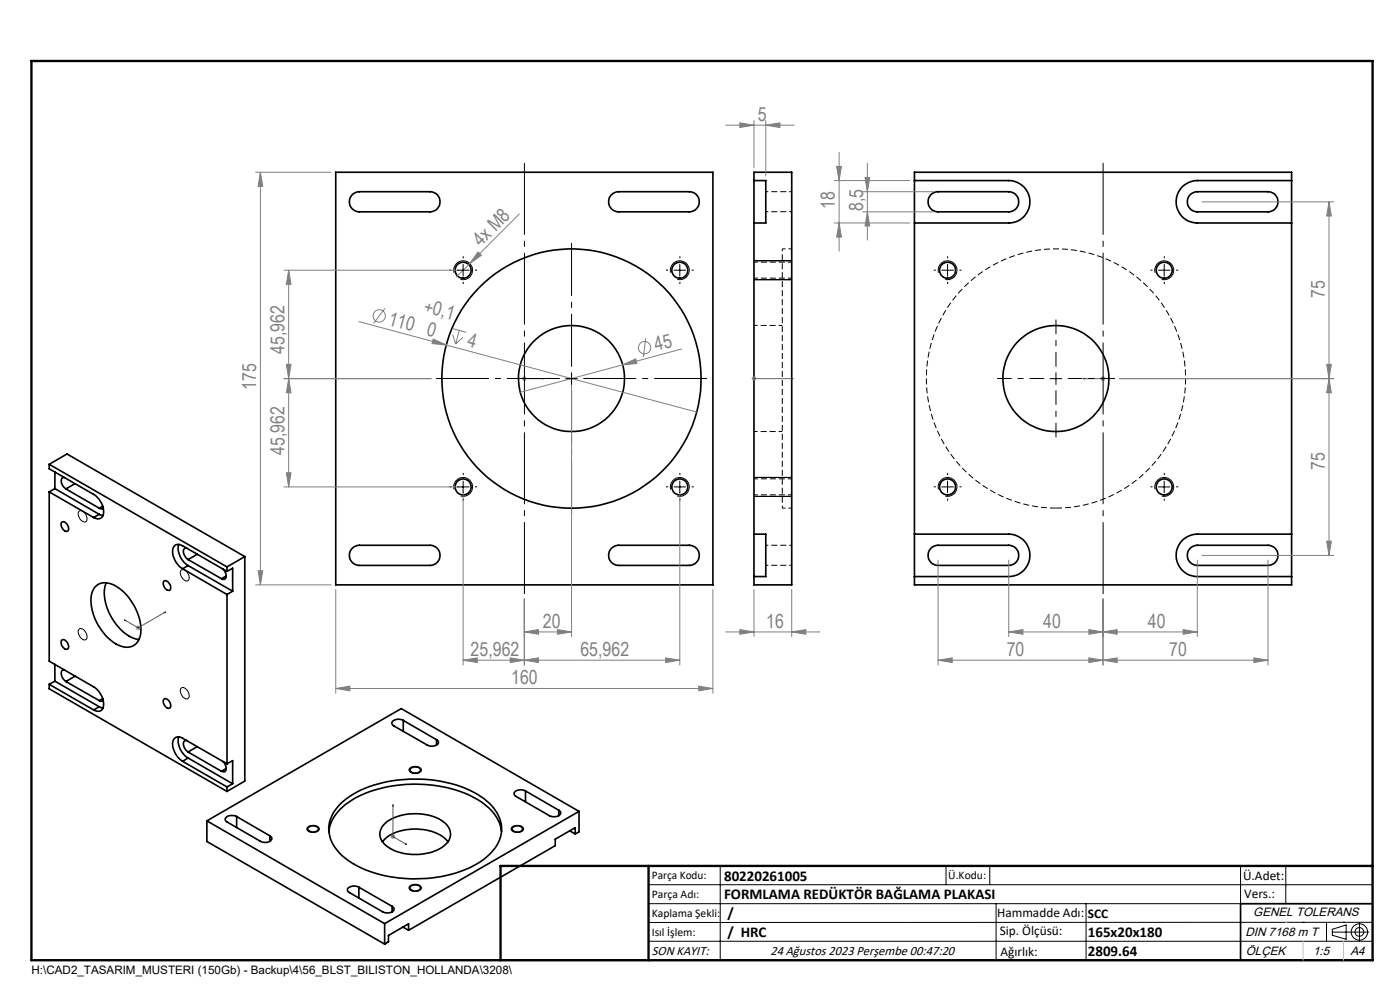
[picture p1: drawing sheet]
<svg xmlns="http://www.w3.org/2000/svg" width="297mm" height="210mm" viewBox="0 0 297 210" stroke-linecap="round" stroke-linejoin="round" font-family="sans-serif">
<g fill="none" stroke="#000" stroke-width=".35">
<path d="M71.2 36.5h80v87.6h-80zM159.9 38.3v9M159.9 38.3v-1.8h8.1v87.6h-8.1v-1.8M159.9 38.3h2.6v9h-2.6M194 38.3h20a4.5 4.5 0 0 1 4.5 4.5 4.5 4.5 0 0 1-4.5 4.5h-20M194 36.5h80v87.6h-80zM274 38.3h-20a4.5 4.5 0 0 0-4.5 4.5 4.5 4.5 0 0 0 4.5 4.5h20M74.7 41.3l.7-.5 .8-.1h15a2.13 2.13 0 0 1 2.1 2.1 2.13 2.13 0 0 1-2.1 2.1h-15a2.13 2.13 0 0 1-1.9-1.3 2.13 2.13 0 0 1 .4-2.3zM129.7 41.3l.7-.5 .8-.1h15a2.13 2.13 0 0 1 2.1 2.1 2.13 2.13 0 0 1-2.1 2.1h-15a2.13 2.13 0 0 1-1.9-1.3 2.13 2.13 0 0 1 .4-2.3zM159.9 47.3v66M197.5 41.3l.7-.5 .8-.1h15a2.13 2.13 0 0 1 2.1 2.1 2.13 2.13 0 0 1-2.1 2.1h-15a2.13 2.13 0 0 1-2-1.3 2.13 2.13 0 0 1 .5-2.3zM252.5 41.3l.7-.5 .8-.1h15a2.13 2.13 0 0 1 2.1 2.1 2.13 2.13 0 0 1-2.1 2.1h-15a2.13 2.13 0 0 1-2-1.3 2.13 2.13 0 0 1 .5-2.3z"/>
<path d="M10.4 98.5v.9l9.5 5.5a4.1 4.1 0 0 1 1.9 4.6 1.29 1.29 0 0 1-1.9 .3M10.4 98.5l37.8 21.8M10.4 98.5l3.8-2.2 37.7 21.8M10.4 104.3v36l9.5 5.4a4.1 4.1 0 0 1 1.9 4.7 1.32 1.32 0 0 1-1.9 .2M10.4 104.3l9.5 5.5M11.6 103.6l9.5 5.5M11.6 100.1v3.5M11.6 103.6l-1.2 .7M13 110.9a.95 .95 0 0 1 1.5 .8 .63 .63 0 0 1-.2 1 .63 .63 0 0 1-.9-.4l-.4-.6zM13.7 101.3a.74 .74 0 0 0-.7 .4 .74 .74 0 0 0 .1 .8l.3 .7 .6 .5M14 103.7l7.1 4.1M15.9 102.6l-1.9 1.1"/>
<path d="M21.1 109.1l.7 .3M21.1 109.1l-1.2 .7M21.8 107.4l-.7 .4M21.9 107.8l-.3 .1-.5-.1M38 115.5a4.2 4.2 0 0 0 1.9 4.5M39.6 116.2a.83 .83 0 0 0-.7 .6 .83 .83 0 0 0 .2 .9l.4 .7 .4 .3M39.9 120l9.5 5.4M39.9 118.7l7.1 4.1M39.9 120l-1.2 .6M41.8 117.6l-1.9 1.1M51.9 118.1l-3.7 2.2M51.9 118.1v47.6l-3.7 2.2"/>
<path d="M74.7 116.3l.7-.5 .8-.1h15a2.13 2.13 0 0 1 2.1 2.1 2.13 2.13 0 0 1-2.1 2.1h-15a2.13 2.13 0 0 1-1.9-1.3 2.13 2.13 0 0 1 .4-2.3zM129.7 116.3l.7-.5 .8-.1h15a2.13 2.13 0 0 1 2.1 2.1 2.13 2.13 0 0 1-2.1 2.1h-15a2.13 2.13 0 0 1-1.9-1.3 2.13 2.13 0 0 1 .4-2.3zM159.9 113.3v9M159.9 113.3h2.6v9h-2.6M194 113.3h20a4.5 4.5 0 0 1 4.5 4.5 4.5 4.5 0 0 1-4.5 4.5h-20M197.5 116.3l.7-.5 .8-.1h15a2.13 2.13 0 0 1 2.1 2.1 2.13 2.13 0 0 1-2.1 2.1h-15a2.13 2.13 0 0 1-2-1.3 2.13 2.13 0 0 1 .5-2.3zM252.5 116.3l.7-.5 .8-.1h15a2.13 2.13 0 0 1 2.1 2.1 2.13 2.13 0 0 1-2.1 2.1h-15a2.13 2.13 0 0 1-2-1.3 2.13 2.13 0 0 1 .5-2.3zM274 113.3h-20a4.5 4.5 0 0 0-4.5 4.5 4.5 4.5 0 0 0 4.5 4.5h20M13 135.9a.95 .95 0 0 1 1.5 .8 .63 .63 0 0 1-.2 1 .63 .63 0 0 1-.9-.3l-.4-.7zM20.1 124.5a3.5 3.5 0 0 1 4.7 0 11.4 11.4 0 0 1 5 10.1 3 3 0 0 1-4.8 2.2 11.1 11.1 0 0 1-5.6-10.8zM22.5 123.6a8.9 8.9 0 0 0 1.6 8 8.3 8.3 0 0 0 5.4 4.1M34.8 123.3a1.33 1.33 0 0 1 1.4 1.7 .95 .95 0 0 1-1.5-.8l-.1-.5z"/>
<path d="M38.7 120.6a4.1 4.1 0 0 1-1.8-4.6 1.29 1.29 0 0 1 1.8-.2l9.5 5.4M38.7 120.6l9.5 5.5M47.3 120.7a1.39 1.39 0 0 1 .3 2.2l-.6-.1M48 122.2l-1 .6M48.2 120.3v.9M48.2 126.1v35.9M48.2 121.2l1.2-.7v4.9M49.4 125.4l-1.2 .7M10.4 145.2l9.5 5.4M10.4 145.2v.9l37.8 21.8M11.6 140.9v3.6M11.6 144.5l9.5 5.4"/>
<path d="M11.6 144.5l-1.2 .7M13.7 142.1a.74 .74 0 0 0-.7 .4 .74 .74 0 0 0 .1 .8l.3 .7 .6 .6M14 144.6l7.1 4M15.9 143.4l-1.9 1.2M21.1 149.9l.7 .3M21.1 149.9l-1.2 .7M21.8 148.2l-.7 .4M21.9 148.6l-.3 .2-.5-.2M34.8 148.3a1.29 1.29 0 0 1 1.4 1.7 .95 .95 0 0 1-1.5-.8l-.1-.4zM38 156.3a4.2 4.2 0 0 0 1.9 4.5M39.6 157.1a.71 .71 0 0 0-.7 .4 .71 .71 0 0 0 .1 .7l.2 .6 .7 .7M39.9 159.5l7.1 4.1"/>
<path d="M41.8 158.4l-1.9 1.1M85.5 152.8a1.72 1.72 0 0 0-2.4 .6l.4 .6 7.1 4a1.69 1.69 0 0 0 2.4-.5l-.4-.6M85.5 152.8l7.1 4.1M85.5 152.8v2.3M92.6 156.9v1.1M38.7 161.5a4.4 4.4 0 0 1-2-4.5 1.28 1.28 0 0 1 2-.4l9.5 5.4M38.7 161.5l9.5 5.4M39.9 160.8l9.5 5.5M39.9 160.8l-1.2 .7M43.9 174.1l37.7 21.8M43.9 174.1v4.4l37.7 21.8M47.3 161.5a1.39 1.39 0 0 1 .3 2.2l-.6-.1"/>
<path d="M48 163l-1 .6M48.2 166.9v1M48.2 162l1.2-.6v4.9M49.4 166.3l-1.2 .6M50.2 173.2a1.69 1.69 0 0 0-2.4 .6l.2 .5 7.2 4.2a1.69 1.69 0 0 0 2.5-.6l-.4-.6M50.2 173.2l7.1 4.1M50.2 173.2v2.3M57.3 177.3v1.2M65.4 175.5a1.33 1.33 0 0 1 2.2 .4 1.41 1.41 0 0 1-2.3 0zM69.8 176.4a9 9 0 0 1 4.8-6.7 28.3 28.3 0 0 1 26.8-.1 9.4 9.4 0 0 1 5 6.8M72.2 170.5a22.7 22.7 0 0 1 15.7-5.2 23.8 23.8 0 0 1 15.4 4.6 7.1 7.1 0 0 1 2.4 8.9 14 14 0 0 1-8.4 6.2 29.2 29.2 0 0 1-22.2-1.7 9.5 9.5 0 0 1-5.4-7.2 7.7 7.7 0 0 1 2.5-5.6zM81.1 178.6a8.4 8.4 0 0 1 6.7-2.7 8.9 8.9 0 0 1 7.2 2.7"/>
<path d="M81.5 174.8a10.5 10.5 0 0 1 9.5-1.9 5.8 5.8 0 0 1 4.5 3.4 3.2 3.2 0 0 1-1.8 3.5 11.3 11.3 0 0 1-11.7-.4 2.89 2.89 0 0 1-.5-4.6zM87.1 163a1.52 1.52 0 0 1 2.1 .3 1.29 1.29 0 0 1-2.2 .2v-.2zM108.8 175.5a1.29 1.29 0 0 1 2.1 .4 1.31 1.31 0 0 1-2.3-.1zM111.5 167.8a1.72 1.72 0 0 0-2.5 .5l.5 .6 7.1 4.1a1.66 1.66 0 0 0 2.4-.6l-.5-.5M111.5 167.8l7 4.1M111.5 167.8v2.3M118.5 171.9v1.1M120.9 176.2l1.1 .7M122 176.9v-1.3l-4.2 2.4v1.4l-31.1 17.9M122.8 172.1l-41.2 23.8M122.8 172.1v4.4l-.8 .4M122.8 172.1l-37.7-21.8-41.2 23.8"/>
<path d="M76.1 188.2a1.72 1.72 0 0 0-2.4 .6l.2 .4 7.3 4.2a1.72 1.72 0 0 0 2.4-.5l-.4-.6M76.1 188.2l7.1 4.1M76.1 188.2v2.3M81.6 195.9v4.4M83.2 192.3v1.1M85.5 196.7l1.2 .6M86.7 197.3v-1.3l-4.3 2.4v1.4l-.8 .5M87.1 188a1.52 1.52 0 0 1 2.1 .3 1.23 1.23 0 0 1-1.1 .7 1.23 1.23 0 0 1-1.1-.7zM291.2 191.7h-28v12M106.2 203.7h185"/>
<circle cx="98.3" cy="57.3" r="1.71"/>
<circle cx="144.2" cy="57.3" r="1.7"/>
<circle cx="201" cy="57.3" r="1.7"/>
<circle cx="247" cy="57.3" r="1.7"/>
<circle cx="121.2" cy="80.3" r="27.5"/>
<circle cx="121.2" cy="80.3" r="11.2"/>
<circle cx="224" cy="80.3" r="11.2"/>
<circle cx="98.3" cy="103.3" r="1.71"/>
<circle cx="144.2" cy="103.3" r="1.7"/>
<circle cx="201" cy="103.3" r="1.7"/>
<circle cx="247" cy="103.3" r="1.7"/>
</g>
<path d="M168 44.9h-5.5M168 40.7h-5.5M168 115.7h-5.5M168 119.9h-5.5" fill="none" stroke="#000" stroke-width=".21" stroke-dasharray="1.3 .6" stroke-dashoffset=".7" stroke-linecap="butt"/>
<path d="M166 52.8v55" fill="none" stroke="#000" stroke-width=".21" stroke-dasharray="1.3 .6" stroke-dashoffset=".8" stroke-linecap="butt"/>
<path d="M168 52.8h-2M166 107.8h2" fill="none" stroke="#000" stroke-width=".21" stroke-dasharray="1.3 .6" stroke-dashoffset=".6" stroke-linecap="butt"/>
<path d="M160 59h8M168 55.6h-8M160 105h8M168 101.6h-8" fill="none" stroke="#000" stroke-width=".21" stroke-dasharray="1.3 .6" stroke-dashoffset=".4" stroke-linecap="butt"/>
<path d="M166 69h-6M160 91.5h6" fill="none" stroke="#000" stroke-width=".21" stroke-dasharray="1.3 .6" stroke-dashoffset=".5" stroke-linecap="butt"/>
<path d="M224 107.8a27.5 27.5 0 0 1-24-40.8 27.5 27.5 0 0 1 47.3-1.3 27.5 27.5 0 0 1-21.8 42l-1.5 .1" fill="none" stroke="#000" stroke-width=".21" stroke-dasharray="1.3 .6" stroke-linecap="butt"/>
<g fill="none" stroke="#808080" stroke-width=".21">
<path d="M54.2 36.5h16M55.2 36.5v87.6M55.2 36.5l.5 3h-.9zM154 26.6h14.5M157 26.1l2.9 .5-2.9 .4zM159.9 25.6v10M162.5 26.6l3-.5v.9zM162.5 25.6v11.7M177 38.3h16M177.5 35.3h1l-.5 3zM178 32.3v21M183.5 37.7h1l-.5 3z"/>
<path d="M184 34.7v16.2M60.2 57.3h37.1M61.2 57.3v46M61.2 57.3l.5 3h-1zM101.4 53.4l.7 .7-2.4 1.8zM110.2 45.4l-13.4 13.3M177 47.3h16M178 47.3l.5 3h-1zM183 44.9h15M183 40.7h15M184 44.9l.5 3h-1zM255 42.8h28"/>
<path d="M281.9 42.8l.5 3h-1zM281.9 42.8v75M60.7 77.3h1l-.5 3zM76.1 68.2l18.6 5M81.7 65.4l-2.5 3.2M91.9 71.9l2.8 1.3-3-.3zM94.7 73.2l53.1 14.2M96 69.7l2.9 .8M96 71l.7 2M97.4 70.1l-.7 2.9M98.2 71.5l-1.5 1.5M110.9 80l.7 .7"/>
<path d="M111.2 79.8v1M111.6 80l-.7 .7M132.1 77.4l2.8-1.3 .2 1zM137 71.7l-.5 4M144.6 74l-34.2 9.2M159.6 80l.7 .7M159.9 79.8v1M160.3 80l-.7 .7M233.6 80l.8 .7M234 79.8v1M234.4 80l-.8 .7M281.4 77.3h1l-.5 3z"/>
<path d="M60.2 80.3h31.3M61.2 80.3l.5 3h-1zM110.7 80.3h1M121.2 81.3v53.7M159.5 80.3h.9M233.5 80.3h1M237.5 80.3h45.5M281.9 80.3l.5 3h-1zM60.2 103.3h37.1M60.7 100.3h1l-.5 3zM98.2 104.3v36.8M144.2 104.3v36.8"/>
<path d="M199 118.8v22.3M214 118.8v16.2M254 118.8v16.2M255 117.8h28M269 118.8v22.3M281.4 114.8h1l-.5 3zM28.8 133.2h1M29 132.8l.7 .7M29.3 132.7v1M29.7 132.8l-.7 .7M54.2 124.1h16M54.8 121.1h.9l-.5 3z"/>
<path d="M71.2 125.1v22M108.2 139.6l3 .4-3 .5zM111.2 134l3-.4v.9zM111.2 127.1v14M111.2 134h10M118.3 133.6l2.9 .4-2.9 .5zM141.2 139.6l3 .4-3 .5zM151.2 125.1v22M154 134h20M157 133.6l2.9 .4-2.9 .5zM159.9 125.1v9.9M168 134l3-.4v.9z"/>
<path d="M168 125.1v9.9M214 134l3-.4v.9zM214 134h40M231 133.6l3 .4-3 .5zM231 139.6l3 .4-3 .5zM234 134l3-.4v.9zM234 127.1v14M251 133.6l3 .4-3 .5zM266 139.6l3 .4-3 .5zM71.2 146l3-.5v1zM71.2 146h80M98.2 140l3-.4v.9z"/>
<path d="M98.2 140h46M111.2 140l3-.4v.9zM148.2 145.5l3 .5-3 .5zM199 140l3-.4v.9zM199 140h70M234 140l3-.4v.9zM82.9 177.5h1M83 177.1l.7 .7M83.4 177v1M83.7 177.1l-.7 .7"/>
<circle cx="80.4" cy="67" r="1.31"/>
<circle cx="136.7" cy="73.7" r="1.31"/>
</g>
<g fill="none" stroke="#000" stroke-width=".21">
<path d="M96.3 57.8a2 2 0 0 1 1.8-2.5 2 2 0 0 1 2.1 2.2 2 2 0 0 1-2.5 1.8M97 57.3h2.5M98.2 56.1v2.5M142.3 57.8a2 2 0 0 1 1.7-2.5 2 2 0 0 1 2.2 2.2 2 2 0 0 1-2.5 1.8M143 57.3h2.5M144.2 56.1v2.5M159.9 59.3h8.1M159.9 55.3h8.1M199.1 57.8a2 2 0 0 1 1.7-2.5 2 2 0 0 1 2.2 2.2 2 2 0 0 1-2.5 1.8M199.8 57.3h2.5M201 56.1v2.5M245 57.8a2 2 0 0 1 1.8-2.5 2 2 0 0 1 2.2 2.2 2 2 0 0 1-2.5 1.8"/>
<path d="M245.7 57.3h2.5M247 56.1v2.5M121.2 79v2.6M224 79v2.6M120 80.3h2.5M222.7 80.3h2.5M16.7 108.6v-.1a.9 .9 0 0 1 1.4 .5 1.07 1.07 0 0 1-.1 1.7 1.81 1.81 0 0 1-1.3-2.1zM96.3 103.8a2 2 0 0 1 1.8-2.5 2 2 0 0 1 2.1 2.2 2 2 0 0 1-2.5 1.7M97 103.3h2.5M98.2 102.1v2.4M142.3 103.8a2 2 0 0 1 1.7-2.5 2 2 0 0 1 2.2 2.2 2 2 0 0 1-2.5 1.7M143 103.3h2.5"/>
<path d="M144.2 102.1v2.4M159.9 105.3h8.1M159.9 101.3h8.1M199.1 103.8a2 2 0 0 1 1.7-2.5 2 2 0 0 1 2.2 2.1 2 2 0 0 1-2.5 1.8M199.8 103.3h2.5M201 102.1v2.4M245 103.8a2 2 0 0 1 1.8-2.5 2 2 0 0 1 2.2 2.2 2 2 0 0 1-2.5 1.7M245.7 103.3h2.5M247 102.1v2.4M16.7 133.5a1.05 1.05 0 0 1 1.6 .8l.1 .3a.71 .71 0 0 1-.2 1.1 .71 .71 0 0 1-1-.3l-.5-1-.1-.6zM38.4 121l.1-.1a1.49 1.49 0 0 1 1.6 1.8l-.1 .4a.97 .97 0 0 1-1.4-.6l-.4-.9zM38.5 145.9a1.57 1.57 0 0 1 1.6 1.7v.3a.68 .68 0 0 1-.7 .4 .68 .68 0 0 1-.6-.4 1.47 1.47 0 0 1-.3-2z"/>
<path d="M65.2 175.5a1.71 1.71 0 0 1 2.5 .2 1.33 1.33 0 0 1-1.8 .9l-.4-.2a.53 .53 0 0 1-.3-.9zM87 162.9a1.69 1.69 0 0 1 2.4 .4 1.62 1.62 0 0 1-2.5 .4v-.1a.52 .52 0 0 1 .1-.7zM108.6 175.4a1.61 1.61 0 0 1 2.5 .5 1.62 1.62 0 0 1-2.6 .2l-.1-.3zM87 187.9a1.69 1.69 0 0 1 2.4 .4 1.56 1.56 0 0 1-2.7 .1zM137.6 187.7h153.6M137.6 191.7h153.6M137.6 199.7h153.6M152.8 183.7v20M200.7 183.7v4M210 183.7v4M211.3 191.7v12M230.4 191.7v12"/>
<path d="M263.2 183.7v20M272.8 183.7v8M276.4 195.6h.1M281.4 195.6v4.1M282.6 197.7h7.8M282.6 197.1l3-.9v3l-3-.8zM285 195.6h.1M288.4 195.8v3.8M291.2 195.6l-153.6 .1"/>
<circle cx="288.4" cy="197.7" r="1.74"/>
<circle cx="288.4" cy="197.7" r=".93"/>
</g>
<g fill="none" stroke="#00f" stroke-width=".21">
<path d="M111.1 80.3h.2zM111.2 80.3h.1M111.2 80.3h4.2M115.4 80.3h-.4h.4M159.8 80.3h.3zM159.9 80.3h.1M159.9 80.3h8.4M168.3 80.3h-.4h.4M229.8 80.3h4.2M229.8 80.3h.5h-.5M233.9 80.3h.2zM234 80.3h.1"/>
<path d="M26.4 131.5l.3 .1-.1 .1zM34.8 129.9l.4-.1-.2 .2zM35.2 129.8l-5.9 3.4-2.9-1.7M83.4 170.7v.4l-.1-.1zM83.4 170.7v6.8l2.9 1.7M86 178.9l.3 .3-.3-.1z"/>
</g>
<g fill="none" stroke="#000" stroke-width=".21" stroke-dasharray="15.2 1.3 1.3 1.3" stroke-linecap="butt">
<path d="M234 34.5v91.5M95.8 57.3h-.5M98.3 54.8v-.4M98.3 59.8v.5M100.8 57.3h.4M141.7 57.3h-.4M144.2 54.8v-.4M144.2 59.8v.5M146.7 57.3h.5M198.5 57.3h-.4M201 54.8v-.4M201 59.8v.5"/>
<path d="M203.5 57.3h.5M244.5 57.3h-.5M247 54.8v-.4M247 59.8v.5M249.5 57.3h.4M95.8 103.3h-.5M98.3 100.8v-.5M98.3 105.8v.4M100.8 103.3h.4M141.7 103.3h-.4M144.2 100.8v-.5M144.2 105.8v.4"/>
<path d="M146.7 103.3h.5M198.5 103.3h-.4M201 100.8v-.5M201 105.8v.4M203.5 103.3h.5M244.5 103.3h-.5M247 100.8v-.5M247 105.8v.4M249.5 103.3h.4M111.3 126v-91.5"/>
</g>
<path d="M224 77.8v-10M221.5 80.3h-10M224 82.8v10M226.5 80.3h10" fill="none" stroke="#000" stroke-width=".21" stroke-dasharray="15.2 1.3 1.3 1.3" stroke-dashoffset="12.1" stroke-linecap="butt"/>
<path d="M121.3 77.8v-26.3M118.8 80.3h-26.3M121.3 82.8v26.2M123.8 80.3h26.2" fill="none" stroke="#000" stroke-width=".21" stroke-dasharray="15.2 1.3 1.3 1.3" stroke-dashoffset="4" stroke-linecap="butt"/>
<path d="M6.7 12.9h284.5v190.8h-284.5zM137.6 183.7v20M291.2 183.7h-185v20" fill="none" stroke="#000" stroke-width=".5"/>
<path d="M272.8 195.6h.1M276.4 199.7v4M285 199.7v4" fill="none" stroke="#c0c0c0" stroke-width=".21"/>
<g fill="#00f">
<path d="M115 80.3h.4zM111.1 80.3h.2z"/>
<path d="M229.8 80.3h.5zM233.9 80.3h.2z"/>
<path d="M86 178.9l.3 .3-.3-.1zM83.4 170.7v.4l-.1-.1zM26.4 131.5l.2 .2 .1-.1zM34.8 129.9l.2 .1 .2-.2z"/>
<path d="M159.8 80.3h.3zM167.9 80.3h.4z"/>
</g>
<g fill="#808080">
<path d="M91.9 71.9l2.8 1.3-3-.3z"/>
<path d="M132.1 77.4l2.8-1.3 .2 1z"/>
<path d="M101.4 53.4l.7 .7-2.4 1.8z"/>
<path d="M168 134l3-.4v.9zM157 133.6l2.9 .4-2.9 .5z"/>
<path d="M108.2 139.6l3 .4-3 .5zM98.2 140l3-.4v.9zM118.3 133.6l2.9 .4-2.9 .5zM111.2 134l3-.4v.9z"/>
<path d="M157 26.1l2.9 .5-2.9 .4zM162.5 26.6l3-.5v.9z"/>
<path d="M234 134l3-.4v.9zM251 133.6l3 .4-3 .5zM234 140l3-.4v.9zM266 139.6l3 .4-3 .5z"/>
<path d="M231 133.6l3 .4-3 .5zM214 134l3-.4v.9zM231 139.6l3 .4-3 .5zM199 140l3-.4v.9z"/>
<path d="M60.7 77.3h1l-.5 3zM61.2 57.3l.5 3h-1zM281.4 114.8h1l-.5 3zM281.9 80.3l.5 3h-1zM178 47.3l.5 3h-1zM177.5 35.3h1l-.5 3z"/>
<path d="M184 44.9l.5 3h-1zM183.5 37.7h1l-.5 3z"/>
<path d="M61.2 80.3l.5 3h-1zM60.7 100.3h1l-.5 3zM55.2 36.5l.5 3h-.9zM54.8 121.1h.9l-.5 3zM281.9 42.8l.5 3h-1zM281.4 77.3h1l-.5 3z"/>
<path d="M111.2 140l3-.4v.9zM141.2 139.6l3 .4-3 .5zM71.2 146l3-.5v1zM148.2 145.5l3 .5-3 .5z"/>
</g>
<g font-size="4.1" fill="#808080">
<text x="160.7" y="25.6">5</text>
<text x="177.1" y="44.3" transform="rotate(-90 177.1 44.3)">18</text>
<text x="183.1" y="44.8" transform="rotate(-90 183.1 44.8)">8,5</text>
<text x="102" y="52.4" transform="rotate(-45 102 52.4)">4x M8</text>
<text x="281" y="63.2" transform="rotate(-90 281 63.2)">75</text>
<text x="82.2" y="68.9" transform="rotate(15 82.2 68.9)">110</text>
<text x="89.7" y="66.1" transform="rotate(15 89.7 66.1)">+0,1</text>
<text x="90.4" y="71.1" transform="rotate(15 90.4 71.1)">0</text>
<text x="60.3" y="75.1" transform="rotate(-90 60.3 75.1)">45,962</text>
<text x="98.9" y="73.4" transform="rotate(15 98.9 73.4)">4</text>
<text x="139.2" y="74.5" transform="rotate(-15 139.2 74.5)">45</text>
<text x="54.3" y="82.6" transform="rotate(-90 54.3 82.6)">175</text>
<text x="60.3" y="96.5" transform="rotate(-90 60.3 96.5)">45,962</text>
<text x="281" y="99.7" transform="rotate(-90 281 99.7)">75</text>
<text x="115.2" y="133.1">20</text>
<text x="162.6" y="133.1">16</text>
<text x="221.3" y="133.1">40</text>
<text x="243.5" y="133.1">40</text>
<text x="99.8" y="139.1">25,962</text>
<text x="123.1" y="139.1">65,962</text>
<text x="213.6" y="139.1">70</text>
<text x="248.1" y="139.1">70</text>
<text x="108.4" y="145.1">160</text>
</g>
<g font-size="3.2">
<text x="153.6" y="190.8">FORMLAMA REDÜKTÖR BAĞLAMA PLAKASI</text>
<text x="153.6" y="186.8">80220261005</text>
<text x="154.3" y="194.8">/</text>
<text x="154.3" y="198.8">/ HRC</text>
<text x="230.8" y="198.7">165x20x180</text>
<text x="230.8" y="202.8">2809.64</text>
</g>
<g font-size="2.8">
<text x="263.7" y="186.7">Ü.Adet:</text>
<text x="263.9" y="190.5">Vers.:</text>
<text x="211.5" y="194.5">Hammadde Adı:</text>
<text x="230.8" y="194.7">SCC</text>
<text x="138.3" y="202.6">SON KAYIT:</text>
<text x="163.4" y="202.6">24 Ağustos 2023 Perşembe 00:47:20</text>
<text x="212.1" y="198.4">Sip. Ölçüsü:</text>
<text x="212.2" y="202.7">Ağırlık:</text>
</g>
<g font-size="2.6">
<text x="265.9" y="194.4">GENEL TOLERANS</text>
<text x="264.2" y="198.5">DIN 7168 m T</text>
<text x="264.3" y="202.6">ÖLÇEK</text>
<text x="278.5" y="202.6">1:5</text>
<text x="286.5" y="202.6">A4</text>
</g>
<g font-size="2.5">
<text x="138.3" y="186.4">Parça Kodu:</text>
<text x="138.3" y="190.5">Parça Adı:</text>
<text x="201.2" y="186.5">Ü.Kodu:</text>
<text x="138.3" y="194.5">Kaplama Şekli:</text>
<text x="138.3" y="198.6">Isıl İşlem:</text>
<text x="6.7" y="206.7">H:\CAD2_TASARIM_MUSTERI (150Gb) - Backup\4\56_BLST_BILISTON_HOLLANDA\3208\</text>
</g>
</svg>
